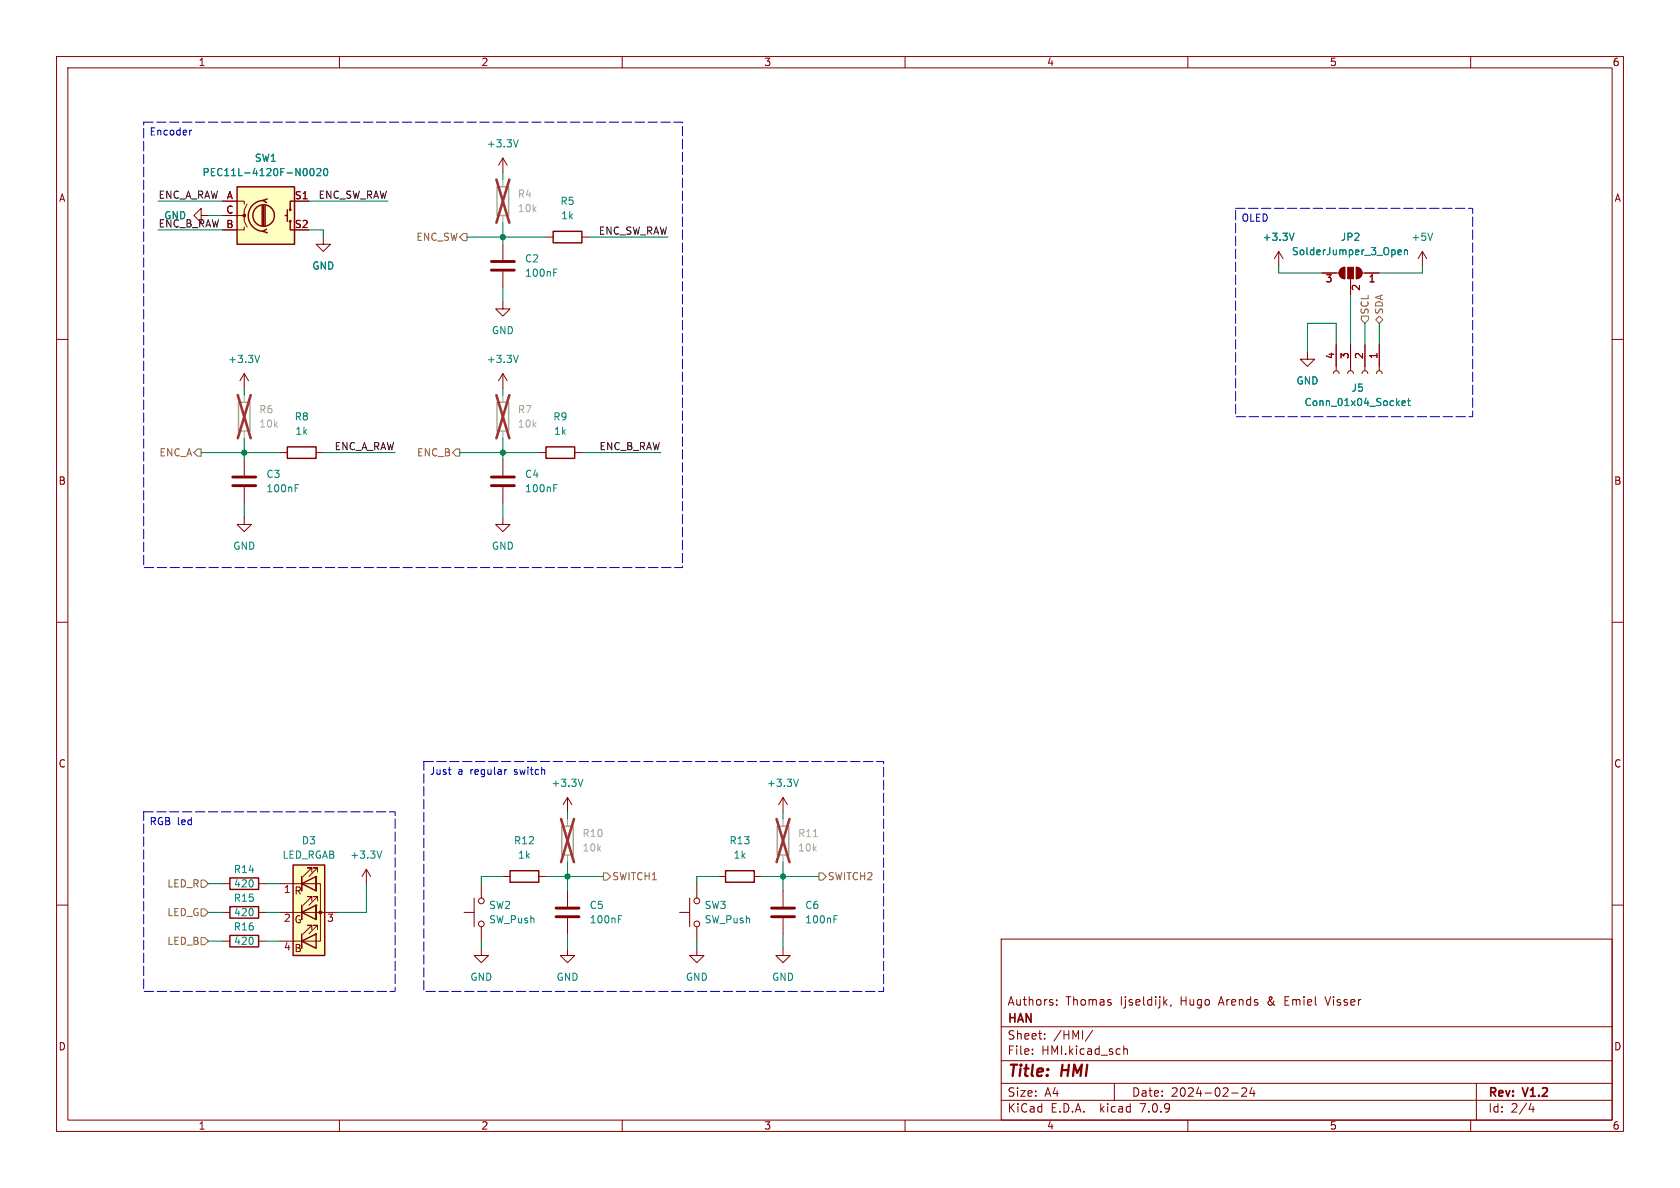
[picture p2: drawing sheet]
<svg xmlns="http://www.w3.org/2000/svg" width="297mm" height="210mm" viewBox="0 0 297 210" stroke-linecap="round" stroke-linejoin="round" font-family="sans-serif">
<g fill="none" stroke="#840000" stroke-width=".18">
<path d="M10 10h277v190h-277zM12 12h273v186h-273zM60 10v2M110 10v2M160 10v2M210 10v2M260 10v2M35.6 38.1v-1.3l-1.3 1.3 1.3 1.3v-1.3h1.2M39.4 35.6h3.8v.5M39.4 38.1h3.8v1l.5 1M43.7 36.1l-.5 1v1h-.5M52.1 35.6h2.5"/>
<path d="M88.9 27.9l-.8 1.3M88.9 27.9v2.6M88.9 27.9l.8 1.3M10 60h2M43.2 40.1v.5h-3.8M57.1 41.9v1.3h1.3l-1.3 1.3-1.2-1.3h1.2M88.9 53.3v1.3h1.3l-1.3 1.3-1.3-1.3h1.3M88.9 43.2v2.8M88.9 48v2.8M96.5 41.9h1.3M102.9 41.9h1.2M226.1 44.5l-.8 1.2"/>
<path d="M226.1 44.5v2.5M226.1 44.5l.7 1.2M233.7 48.3h3M237.1 47.5l.6-.3v2.1a1.02 1.02 0 0 1-.9-.7 1.02 1.02 0 0 1 .3-1.1zM238.8 49.3v2.8M239.8 47.2a1.02 1.02 0 0 1 1 1.1 1.02 1.02 0 0 1-1 1zM240.8 48.3h3M251.5 44.5l-.8 1.2M251.5 44.5v2.5M251.5 44.5l.7 1.2M285 60h2M43.2 66v2.6"/>
<path d="M43.2 66l-.8 1.3M43.2 66l.7 1.3M88.9 66v2.6M88.9 66l-.8 1.3M88.9 66l.8 1.3M231.1 62.2v1.3h1.3l-1.3 1.3-1.2-1.3h1.2M235.7 66l.2-.3 .3-.2 .4 .2 .1 .3M236.2 61v4.5M238.3 66l.1-.3 .4-.2 .3 .2 .2 .3M238.8 61v4.5M240.8 66l.1-.3 .4-.2 .4 .2 .1 .3M241.3 61v4.5"/>
<path d="M243.3 66l.2-.3 .4-.2 .3 .2 .1 .3M243.8 61v4.5M43.2 91.4v1.3h1.2l-1.2 1.3-1.3-1.3h1.3M43.2 81.3v2.8M43.2 86.1v2.8M49.5 80h1.3M55.9 80h1.2M88.9 91.4v1.3h1.3l-1.3 1.3-1.3-1.3h1.3M88.9 81.3v2.8M88.9 86.1v2.8M95.2 80h1.3M101.6 80h1.3"/>
<path d="M10 110h2M285 110h2M10 160h2M39.4 156.2h1.2M45.7 156.2h1.3M49.5 156.2h7.1v10.2h-7.1M53.3 154.9v2.6M55.1 159.3v-.8h-.7h.7l-1.5 1.5M55.1 154.2v-.8h-.7h.7l-1.5 1.5M55.9 154.9v2.6zM55.9 154.9h.1M56.1 159.3v-.8h-.7h.7l-1.5 1.5"/>
<path d="M56.1 154.2v-.8h-.7h.7l-1.5 1.5M64.8 153.7l-.8 1.2M64.8 153.7v2.5M64.8 153.7l.7 1.2M83.8 158.8v5M85.1 156.2v2.6M88.9 154.9h1.3M95.2 154.9h1.3M100.3 141v2.5M100.3 157.5v2.8M100.3 141l-.7 1.2M100.3 141l.8 1.2"/>
<path d="M121.9 158.8v5M123.2 156.2v2.6M127 154.9h1.3M133.3 154.9h1.3M138.4 141v2.5M138.4 157.5v2.8M138.4 141l-.7 1.2M138.4 141l.8 1.2M285 160h2M39.4 161.3h1.2M39.4 166.4h1.2M45.7 161.3h1.3"/>
<path d="M45.7 166.4h1.3M49.5 161.3h10.2M53.3 160v2.6M55.1 164.3v-.7h-.7h.7l-1.5 1.5M55.9 160v2.6zM55.9 160h.1M56.1 164.3v-.7h-.7h.7l-1.5 1.5M82 161.3h1.8M85.1 167.6v1.3h1.3l-1.3 1.3-1.3-1.3h1.3M85.1 163.8v2.6M100.3 167.6v1.3h1.3l-1.3 1.3-1.2-1.3h1.2M100.3 162.3v2.8"/>
<path d="M120.1 161.3h1.8M123.2 167.6v1.3h1.3l-1.3 1.3-1.3-1.3h1.3M123.2 163.8v2.6M138.4 167.6v1.3h1.3l-1.3 1.3-1.2-1.3h1.2M138.4 162.3v2.8M177 166h108v32h-108zM186.8 177.6v.1M186.8 176.8v.1M205.9 177.1l.4 .6M206.3 176.7l-.6 .6M207 177.6l-.1 .3M234.2 176.2l.5 1.5"/>
<path d="M60 198v2M110 198v2M160 198v2M177 194.5h108M177 191.5h108M177 187.5h108M177 181.5h108M182.5 186.3v.1M182.5 185.5v.1M184.7 183.6v.1M184.7 182.8v.1M193.2 182.1l-1.3 2"/>
<path d="M197 191.5v3M198.7 184.9v1.5M198.7 185.5l.2-.1 .3 .1 .1 .9M210 198v2M217.7 193.2h1.2M219.5 192.4l.6-.1 .2 .1 .1 .3-.9 1.1h.9M221.3 192.2l-.3 1.1h.9M221.7 192.8v1M260 198v2M261 191.5v6.5M270.7 195l-.4 1.1h.9M271 195.6v1"/>
<circle cx="85.1" cy="159.3" r=".51"/>
<circle cx="123.2" cy="159.3" r=".51"/>
<circle cx="85.1" cy="163.3" r=".51"/>
<circle cx="123.2" cy="163.3" r=".51"/>
</g>
<g fill="none" stroke="#008484" stroke-width=".18">
<path d="M54.2 29.9l.1 .4-.1 .6M54.9 29.9l.2-.1a.68 .68 0 0 1 .4 .6 .68 .68 0 0 1-.4 .7l-.2-.2-.1-.3zM56 29.9l.5-.1 .2 .4-.8 .9h.8M57.3 29.9l.2-.1a.68 .68 0 0 1 .5 .6 .68 .68 0 0 1-.5 .7l-.2-.2-.1-.3zM91.6 24.7l-.4 1.3M97.9 48.2h.4M97.9 47.6h.6M228.8 41.2l-.4 1.3M247.1 44.6l.6-.1v-.3h-.4l-.2 .2 .1 .6h.5M248.3 44.3l.2-.1h.3v.8M248.3 44.2v.8M253.3 41.2l-.4 1.3"/>
<path d="M45.9 62.8l-.4 1.3M91.6 62.8l-.4 1.3M247.9 71.3l.6-.1-.1-.3h-.4l-.1 .1v.6h.5M248.8 70.9h.5M249 70.4v1.1l.3 .2M52.2 86.3h.4M52.2 85.7h.6M97.9 86.3h.4M97.9 85.7h.6M103.1 137.7l-.5 1.3M141.2 137.7l-.5 1.3M67.5 150.4l-.4 1.3"/>
<path d="M109.3 162.5h.5M109.3 161.9h.6M147.4 162.5h.5M147.4 161.9h.6"/>
</g>
<path d="M86.9 47.8h4M86.9 46.2h4M41.1 85.9h4.1M41.1 84.3h4.1M86.9 85.9h4M86.9 84.3h4M98.3 162.1h4.1M98.3 160.5h4.1M136.4 162.1h4.1M136.4 160.5h4.1" fill="none" stroke="#840000" stroke-width=".51"/>
<g fill="none" stroke="#840000" stroke-width=".25">
<path d="M41.9 33h10.2v10.2h-10.2zM46.4 36.3v3.6M46.6 35.4a2.73 2.73 0 0 0-2.7 2.8 2.73 2.73 0 0 0 2.7 2.7M46.6 36.3v3.6M46.9 36.3v3.6M47.2 35.2l-.7 .2 .6 .4M50.4 38.1h.4M50.8 37.1v2M51.3 39.1v1.5h.8M52.1 35.6h-.8v1.5M47.1 40.5l-.6 .4 .7 .2M97.8 40.9h5.1v2h-5.1z"/>
<path d="M50.8 79h5.1v2h-5.1zM96.5 79h5.1v2h-5.1zM40.6 155.2h5.1v2h-5.1zM51.8 152.9h5.6v16h-5.6zM53.3 156.2l2.6-1.3v2.6zM53.3 154.9v2.6M90.2 153.9h5v2.1h-5zM128.3 153.9h5v2.1h-5zM40.6 160.3h5.1v2h-5.1zM40.6 165.4h5.1v2h-5.1zM53.3 166.4l2.6-1.3v2.5zM53.3 161.3l2.6-1.3v2.6z"/>
<path d="M53.3 160v2.6M53.3 165.1v2.5"/>
<circle cx="46.6" cy="38.1" r="1.9"/>
<circle cx="51.3" cy="39.1" r=".13"/>
<circle cx="51.3" cy="37.1" r=".13"/>
</g>
<path d="M87.9 33h2v5.1h-2zM42.2 71.1h2v5.1h-2zM87.9 71.1h2v5.1h-2zM99.3 146.1h2v5h-2zM137.4 146.1h2v5h-2z" fill="none" stroke="#a1a1a1" stroke-width=".25"/>
<path d="M88.9 31.8v1.2M88.9 38.1v1.3M43.2 69.9v1.2M43.2 76.2v1.3M88.9 69.9v1.2M88.9 76.2v1.3M100.3 144.8v1.3M100.3 151.1v1.3M138.4 144.8v1.3M138.4 151.1v1.3M143.8 147.9h.7" fill="none" stroke="#a1a1a1" stroke-width=".18"/>
<path d="M87.8 31.8l2.2 7.6M90 31.8l-2.2 7.6M42 69.9l2.3 7.6M44.3 69.9l-2.3 7.6M87.8 69.9l2.2 7.6M90 69.9l-2.2 7.6M99.2 144.8l2.3 7.6M101.5 144.8l-2.3 7.6M137.3 144.8l2.3 7.6M139.6 144.8l-2.3 7.6" fill="none" stroke="#9d3333" stroke-width=".46"/>
<g fill="#ffffc2" stroke="#ffffc2" stroke-width=".18">
<path d="M41.9 33h10.2v10.2h-10.2z"/>
<path d="M51.8 152.9h5.6v16h-5.6z"/>
</g>
<g fill="#840000" stroke="#840000" stroke-width=".18">
<path d="M239.8 47.2a1.02 1.02 0 0 1 1 1.1 1.02 1.02 0 0 1-1 1z"/>
<path d="M238.3 47.2h1v2.1h-1z"/>
<path d="M237.1 47.5l.6-.3v2.1a1.02 1.02 0 0 1-.9-.7 1.02 1.02 0 0 1 .3-1.1z"/>
<circle cx="43.2" cy="38.1" r=".25"/>
<circle cx="56.6" cy="161.3" r=".25"/>
</g>
<path d="M81.3 41.9l.6-.6h.6v1.2h-.6zM240.7 55.9h1.2v.6l-.6 .7-.6-.7zM243.2 56.5l.6-.6 .7 .6-.7 .7zM34.9 79.4h.7v1.2h-.7l-.6-.6zM80 80l.6-.6h.7v1.2h-.7zM35.6 155.6h.6l.6 .6-.6 .6h-.6zM106.7 154.3h.6l.6 .6-.6 .7h-.6zM144.8 154.3h.6l.6 .6-.6 .7h-.6zM35.6 160.7h.6l.6 .6-.6 .6h-.6zM35.6 165.7h.6l.6 .7-.6 .6h-.6z" fill="none" stroke="#848400" stroke-width=".18"/>
<path d="M25.4 21.6h95.2v78.7h-95.2zM218.4 36.8h41.9v36.9h-41.9zM74.9 134.6h81.3v40.7h-81.3zM25.4 143.5h44.4v31.8h-44.4z" fill="none" stroke="#0000c2" stroke-width=".18" stroke-dasharray="1.7 .6"/>
<path d="M33.9 23l-.4 .3M79.2 136h.5M79.6 136.9h.1M89.6 136l-.3 .1" fill="none" stroke="#0000c2" stroke-width=".18"/>
<g fill="none" stroke="#008400" stroke-width=".18">
<path d="M27.9 35.6h11.5M36.8 38.1h2.6M54.6 35.6h14M88.9 30.5v1.3M88.9 39.4v3.8M27.9 40.6h11.5M54.6 40.6h2.5v1.3M82.5 41.9h14M88.9 50.8v2.5M104.1 41.9h14M226.1 47v1.3h7.6M238.8 52.1v8.9"/>
<path d="M241.3 57.2v3.8M243.8 57.2v3.8M251.5 47v1.3h-7.7M43.2 68.6v1.3M43.2 77.5v3.8M88.9 68.6v1.3M88.9 77.5v3.8M236.2 61v-3.8h-5.1v5M35.6 80h13.9M43.2 88.9v2.5M57.1 80h12.7M81.3 80h13.9"/>
<path d="M88.9 88.9v2.5M102.9 80h13.9M36.8 156.2h2.6M47 156.2h2.5M64.8 156.2v5.1h-5.1M88.9 154.9h-3.8v1.3M96.5 154.9h10.2M100.3 143.5v1.3M100.3 152.4v5.1M127 154.9h-3.8v1.3M134.6 154.9h10.2M138.4 143.5v1.3"/>
<path d="M138.4 152.4v5.1M36.8 161.3h2.6M36.8 166.4h2.6M47 161.3h2.5M47 166.4h2.5M85.1 166.4v1.2M100.3 165.1v2.5M123.2 166.4v1.2M138.4 165.1v2.5"/>
</g>
<g fill="#008400" stroke="#008400" stroke-width=".18">
<circle cx="100.3" cy="154.9" r=".46"/>
<circle cx="138.4" cy="154.9" r=".46"/>
<circle cx="43.2" cy="80" r=".46"/>
<circle cx="88.9" cy="80" r=".46"/>
<circle cx="88.9" cy="41.9" r=".46"/>
</g>
<g font-size="2.8" fill="#840000">
<text x="178" y="190.9">Title:</text>
<text x="187.7" y="190.9">HMI</text>
</g>
<g font-size="2.1" fill="#840000">
<text x="178" y="178">Authors:</text>
<text x="188.4" y="178">Thomas</text>
<text x="198.1" y="178">Ijseldijk,</text>
<text x="208.8" y="178">Hugo</text>
<text x="215.8" y="178">Arends</text>
<text x="224.5" y="178">&amp;</text>
<text x="227.7" y="178">Emiel</text>
<text x="235.1" y="178">Visser</text>
<text x="178" y="184">Sheet:</text>
<text x="178" y="181.2">HAN</text>
<text x="186.2" y="184">/HMI/</text>
<text x="178" y="186.7">File:</text>
<text x="184.1" y="186.7">HMI.kicad_sch</text>
<text x="178" y="196.9">KiCad</text>
<text x="178" y="194.1">Size:</text>
<text x="184.7" y="194.1">A4</text>
<text x="185.7" y="196.9">E.D.A.</text>
<text x="194.6" y="196.9">kicad</text>
<text x="200" y="194.1">Date:</text>
<text x="201.8" y="196.9">7.0.9</text>
<text x="207" y="194.1">2024-02-24</text>
<text x="263" y="194.3">Rev:</text>
<text x="263" y="196.9">Id:</text>
<text x="267.1" y="196.9">2/4</text>
<text x="269.4" y="194.3">V1.2</text>
</g>
<g font-size="1.8" fill="#840000">
<text x="35" y="11.9">1</text>
<text x="85" y="11.9">2</text>
<text x="135" y="11.9">3</text>
<text x="185" y="11.9">4</text>
<text x="235" y="11.9">5</text>
<text x="285" y="11.9">6</text>
<text x="10.3" y="35.9">A</text>
<text x="40" y="35.3">A</text>
<text x="52" y="35.3">S1</text>
<text x="285.3" y="35.9">A</text>
<text x="39.9" y="37.8">C</text>
<text x="39.9" y="40.4">B</text>
<text x="52" y="40.4">S2</text>
<text x="234.2" y="50.2">3</text>
<text x="240.7" y="51.5" transform="rotate(-90 240.7 51.5)">2</text>
<text x="241.9" y="50.2">1</text>
<text x="236" y="63.6" transform="rotate(-90 236 63.6)">4</text>
<text x="238.5" y="63.6" transform="rotate(-90 238.5 63.6)">3</text>
<text x="241" y="63.6" transform="rotate(-90 241 63.6)">2</text>
<text x="243.6" y="63.6" transform="rotate(-90 243.6 63.6)">1</text>
<text x="10.3" y="85.9">B</text>
<text x="285.3" y="85.9">B</text>
<text x="10.3" y="135.9">C</text>
<text x="285.3" y="135.9">C</text>
<text x="50.1" y="158.2">1</text>
<text x="52" y="158.4">R</text>
<text x="50.1" y="163.3">2</text>
<text x="52" y="163.4">G</text>
<text x="57.7" y="163.3">3</text>
<text x="50.1" y="168.4">4</text>
<text x="52" y="168.5">B</text>
<text x="10.3" y="185.9">D</text>
<text x="285.3" y="185.9">D</text>
<text x="35" y="199.9">1</text>
<text x="85" y="199.9">2</text>
<text x="135" y="199.9">3</text>
<text x="185" y="199.9">4</text>
<text x="235" y="199.9">5</text>
<text x="285" y="199.9">6</text>
</g>
<g font-size="1.8" fill="#0000c2">
<text x="26.4" y="24.3">Encoder</text>
<text x="219.4" y="39.5">OLED</text>
<text x="75.9" y="137.3">Just</text>
<text x="80.9" y="137.3">a</text>
<text x="83.2" y="137.3">regular</text>
<text x="91.2" y="137.3">switch</text>
<text x="26.4" y="146.2">RGB led</text>
</g>
<g font-size="1.8" fill="#008484">
<text x="45" y="28.8">SW1</text>
<text x="86" y="26.3">+3.3V</text>
<text x="35.7" y="31.3">PEC11L-4120F-N0020</text>
<text x="28.9" y="39">GND</text>
<text x="99" y="36.4">R5</text>
<text x="99.1" y="39">1k</text>
<text x="55.1" y="47.9">GND</text>
<text x="92.7" y="46.6">C2</text>
<text x="223.1" y="42.8">+3.3V</text>
<text x="228.3" y="45.3">SolderJumper_3_Open</text>
<text x="236.9" y="42.8">JP2</text>
<text x="249.4" y="42.8">+5V</text>
<text x="92.7" y="49.1">100nF</text>
<text x="86.9" y="59.3">GND</text>
<text x="40.2" y="64.4">+3.3V</text>
<text x="86" y="64.4">+3.3V</text>
<text x="229.1" y="68.2">GND</text>
<text x="230.5" y="72">Conn_01x04_Socket</text>
<text x="238.8" y="69.4">J5</text>
<text x="52" y="74.5">R8</text>
<text x="52.1" y="77.1">1k</text>
<text x="97.7" y="74.5">R9</text>
<text x="97.8" y="77.1">1k</text>
<text x="47" y="84.7">C3</text>
<text x="47" y="87.2">100nF</text>
<text x="92.7" y="84.7">C4</text>
<text x="92.7" y="87.2">100nF</text>
<text x="41.1" y="97.4">GND</text>
<text x="86.9" y="97.4">GND</text>
<text x="97.4" y="139.3">+3.3V</text>
<text x="135.5" y="139.3">+3.3V</text>
<text x="53.3" y="149.5">D3</text>
<text x="90.8" y="149.5">R12</text>
<text x="128.9" y="149.5">R13</text>
<text x="41.2" y="154.5">R14</text>
<text x="49.9" y="152">LED_RGAB</text>
<text x="61.8" y="152">+3.3V</text>
<text x="91.5" y="152">1k</text>
<text x="129.6" y="152">1k</text>
<text x="41.2" y="159.6">R15</text>
<text x="41.3" y="157.1">420</text>
<text x="86.4" y="160.9">SW2</text>
<text x="104.1" y="160.9">C5</text>
<text x="124.5" y="160.9">SW3</text>
<text x="142.2" y="160.9">C6</text>
<text x="41.2" y="164.7">R16</text>
<text x="41.3" y="162.2">420</text>
<text x="41.3" y="167.2">420</text>
<text x="86.4" y="163.4">SW_Push</text>
<text x="104.1" y="163.4">100nF</text>
<text x="124.5" y="163.4">SW_Push</text>
<text x="142.2" y="163.4">100nF</text>
<text x="83.1" y="173.6">GND</text>
<text x="98.3" y="173.6">GND</text>
<text x="121.2" y="173.6">GND</text>
<text x="136.4" y="173.6">GND</text>
</g>
<g font-size="1.8">
<text x="27.9" y="35.2">ENC_A_RAW A</text>
<text x="56.2" y="35.2">ENC_SW_RAW</text>
<text x="27.9" y="40.3">ENC_B_RAW B</text>
<text x="105.8" y="41.6">ENC_SW_RAW</text>
<text x="59.1" y="79.7">ENC_A_RAW</text>
<text x="105.9" y="79.7">ENC_B_RAW</text>
</g>
<g font-size="1.8" fill="#a1a1a1">
<text x="91.4" y="35.2">R4</text>
<text x="91.4" y="37.7">10k</text>
<text x="45.7" y="73.3">R6</text>
<text x="45.7" y="75.8">10k</text>
<text x="91.4" y="73.3">R7</text>
<text x="91.4" y="75.8">10k</text>
<text x="102.9" y="148.2">R10</text>
<text x="141" y="148.2">R11</text>
<text x="102.9" y="150.7">10k</text>
<text x="141" y="150.7">10k</text>
</g>
<g font-size="1.8" fill="#848400">
<text x="73.5" y="42.8">ENC_SW</text>
<text x="242.2" y="55.7" transform="rotate(-90 242.2 55.7)">SCL</text>
<text x="244.7" y="55.7" transform="rotate(-90 244.7 55.7)">SDA</text>
<text x="28.1" y="80.9">ENC_A</text>
<text x="73.6" y="80.9">ENC_B</text>
<text x="108.1" y="155.8">SWITCH1</text>
<text x="146.2" y="155.8">SWITCH2</text>
<text x="29.5" y="157.1">LED_R</text>
<text x="29.5" y="162.2">LED_G</text>
<text x="29.5" y="167.2">LED_B</text>
</g>
</svg>
